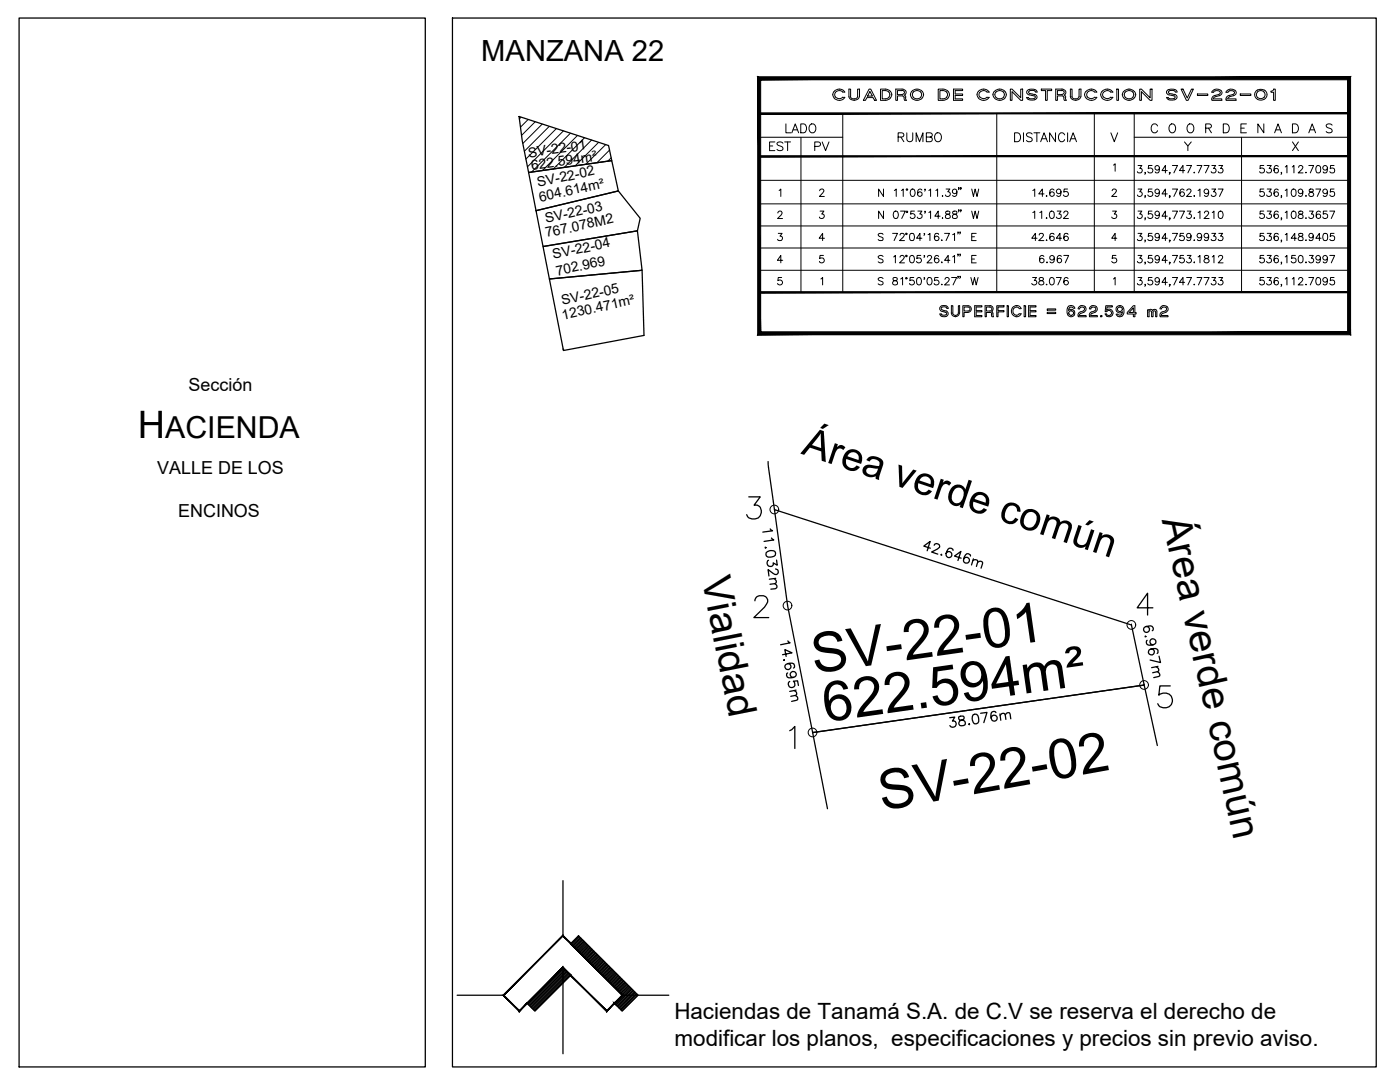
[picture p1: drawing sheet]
<svg xmlns="http://www.w3.org/2000/svg" width="279mm" height="216mm" viewBox="0 0 279 216" stroke-linecap="round" stroke-linejoin="round" font-family="sans-serif">
<!-- layer: C-PIE -->
<g fill="none" stroke="#000" stroke-width=".25">
<path d="M3.8 3.6h81.1v209.3h-81.1zM90.3 3.6h184.4v209.3h-184.4zM112.4 175.7v11M91.2 198.6h9.3M112.4 193v17.3M112.4 193.1l-7.2 7.1M112.5 193.2l-7.1 7.2M112.6 193.4l-7.1 7.1M112.8 193.5l-7.1 7.2M112.9 193.6l-7.1 7.2M113.1 193.8l-7.2 7.2M113.2 193.9l-7.1 7.2"/>
<path d="M113.4 194.1l-7.2 7.2M113.5 194.2l-7.1 7.2M113.7 194.4l-7.2 7.1M113.8 194.5l-7.2 7.2M113.9 188.3l1.5-1.6 11.9 11.9-3.1 3.2-1.6-1.6 1.6-1.6zM113.9 188.3h.1M115.5 186.8l-1.5 1.5M115.7 186.9l-1.6 1.6M115.8 187.1l-1.5 1.5M116 187.2l-1.6 1.6M116.1 187.4l-1.5 1.5M116.2 187.5l-1.5 1.6"/>
<path d="M116.4 187.6l-1.5 1.6M116.5 187.8l-1.5 1.5M116.7 187.9l-1.6 1.6M116.8 188l-1.5 1.6M117 188.2l-1.6 1.6M117.1 188.3l-1.6 1.6M117.3 188.5l-1.6 1.5M117.4 188.6l-1.6 1.6M117.5 188.8l-1.5 1.5M117.7 188.9l-1.6 1.6M117.8 189.1l-1.6 1.5M118 189.2l-1.6 1.6"/>
<path d="M118.1 189.4l-1.6 1.5M118.2 189.5l-1.5 1.6M118.4 189.7l-1.6 1.5M118.5 189.8l-1.5 1.5M118.7 189.9l-1.6 1.6M118.8 190.1l-1.5 1.5M119 190.2l-1.6 1.6M119.1 190.4l-1.5 1.5M119.3 190.5l-1.6 1.6M119.4 190.6l-1.5 1.6M119.5 190.8l-1.5 1.5M119.7 190.9l-1.6 1.6"/>
<path d="M119.8 191.1l-1.5 1.5M120 191.2l-1.6 1.6M120.1 191.3l-1.5 1.6M120.3 191.5l-1.6 1.5M120.4 191.6l-1.6 1.6M120.5 191.8l-1.5 1.5M120.7 191.9l-1.6 1.6M120.8 192.1l-1.5 1.5M121 192.2l-1.6 1.6M121.1 192.4l-1.6 1.5M121.2 192.5l-1.5 1.6M121.4 192.7l-1.6 1.5"/>
<path d="M121.5 192.8l-1.5 1.6M121.7 193l-1.6 1.5M121.8 193.1l-1.5 1.5M122 193.2l-1.6 1.6M122.1 193.4l-1.5 1.5M122.3 193.5l-1.6 1.6M122.4 193.6l-1.5 1.6M122.6 193.8l-1.6 1.6M122.7 193.9l-1.5 1.6M122.9 194.1l-1.6 1.5M123 194.2l-1.6 1.6M123.1 194.4l-1.5 1.5"/>
<path d="M123.3 194.5l-1.6 1.5M123.4 194.6l-1.6 1.6M123.6 194.8l-1.6 1.5M123.7 194.9l-1.6 1.6M123.8 195.1l-1.5 1.5M124 195.2l-1.6 1.6M124.1 195.4l-1.5 1.5M124.2 198.6h.1M124.2 195.5l-1.5 1.6M124.2 198.6h9.3M124.4 195.7l-1.5 1.5M124.5 195.8l-1.5 1.6"/>
<path d="M124.7 196l-1.6 1.5M124.8 196.1l-1.5 1.6M125 196.2l-1.6 1.6M125.1 196.4l-1.5 1.5M125.3 196.5l-1.6 1.6M125.4 196.7l-1.5 1.5M125.6 196.8l-1.6 1.6M125.7 196.9l-1.5 1.6M125.9 197.1l-3.2 3.2M126 197.2l-3.2 3.2M126.1 197.4l-3.1 3.1M126.3 197.5l-3.2 3.2"/>
<path d="M126.4 197.7l-3.2 3.1M126.6 197.8l-3.2 3.2M126.7 198l-3.2 3.1M126.8 198.1l-3.1 3.2M127 198.2l-3.2 3.2M127.1 198.4l-3.1 3.1M127.3 198.5l-3.2 3.2M105.2 200.2l7.2-7.2 1.5 1.6-7.1 7.2zM122.6 200.2h.1"/>
</g>
<g fill="#000" stroke="#000" stroke-width=".2">
<path d="M112.4 192.9l-7.2 7.4 7.2-7.1zM112.4 192.9l-7.2 7.4-.1-.1zM105.1 200.2l-1.5 1.7 1.6-1.6zM105.1 200.2l-1.5 1.7v-.3zM100.4 198.6l3.2 3.3v-.3zM100.4 198.6h.2l3 3zM100.4 198.6h.2l11.8-12zM112.4 186.6v.2l-11.8 11.8zM112.4 186.6v.2l1.6 1.4zM112.4 186.8l1.6 1.4-.2 .1z"/>
<path d="M114 188.2l-.2 .1 10.5 10.2zM113.8 188.3l10.5 10.2-.1 .2z"/>
<path d="M124.2 198.5l-1.5 1.8 1.6-1.6zM124.2 198.5l-1.5 1.8-.1-.1z"/>
<path d="M122.6 200.2v.1zM122.6 200.2v.1zM122.5 200.2l-1.4 1.7 1.5-1.6zM122.5 200.2l-1.4 1.7v-.3zM113.8 194.6l7.3 7.3v-.3zM113.8 194.6h.2l7.1 7zM112.4 193.2l1.4 1.4h.2zM112.4 192.9l1.6 1.7-1.6-1.4z"/>
</g>
<!-- layer: A_Hacienda del Valle -->
<path d="M103.6 23.2l17.9 5.8 .6 3-16.6 2.4-1.3-6.3zM105.5 34.4l16.6-2.4 1.3 6.1-16.4 3.9zM107 42l16.4-3.9 4.4 5.5-.6 2.5-18.8 3.1zM108.4 49.2l18.8-3.1 .9 7.8-18.5 1.8zM112.4 69.6v.3M112.4 69.6l-2.8-13.9 18.5-1.8 .4 13-16 3M112.5 69.9h.1M153.3 92.1l1.3 9.6M154.6 101.7l71.2 23 2.5 12-66.1 9.5-5-25.3zM231 148.8l-2.7-12.1-66.1 9.5 2.9 15.2" fill="none" stroke="#000" stroke-width=".25"/>
<g fill="none" stroke="#000" stroke-width=".2">
<path d="M104 23.4l-.4 .3M105.4 23.8l-1.5 1.6M106.8 24.3l-2.7 2.7M108.2 24.8l-3.8 3.8M109.6 25.2l-5 5M111 25.7l-6.1 6.1M112.4 26.1l-7.1 7.2M113.8 26.6l-7.7 7.7M115.2 27.1l-7 6.9M116.7 27.5l-6.3 6.2M118.1 27.9l-5.5 5.5M119.5 28.4l-4.7 4.7"/>
<path d="M120.9 28.9l-4 3.9M121.7 29.9l-2.6 2.6M122 31.5l-.7 .7"/>
</g>
<!-- layer: CVL_PUNTO_NUM -->
<path d="M149.4 99.1h2.3l-1.2 1.7a1.29 1.29 0 0 1 1.4 .6 1.29 1.29 0 0 1-.2 1.5 1.57 1.57 0 0 1-2.7-.2M150.7 119.9a1.02 1.02 0 0 1 .8-1h.9a1.03 1.03 0 0 1 .6 1.6l-.4 .7-2.1 2h2.9M230.1 121.3h-3.2l2.1-2.9v4.3M233.6 136.9h-2.1l-.2 1.8a1.55 1.55 0 0 1 2.3 0 1.55 1.55 0 0 1-.3 2.3 1.55 1.55 0 0 1-2.2-.6M157.6 145.8l.4-.2 .6-.7v4.5" fill="none" stroke="#000" stroke-width=".25"/>
<!-- layer: CVL_PUNTO -->
<g fill="none" stroke="#000" stroke-width=".2">
<path d="M154.6 101.7h.1M157.2 120.9h.1M225.8 124.7h.1M228.3 136.7h.1M162.2 146.2h.1"/>
<circle cx="154.5" cy="101.7" r=".87"/>
<circle cx="157.2" cy="120.8" r=".87"/>
<circle cx="225.8" cy="124.7" r=".87"/>
<circle cx="228.3" cy="136.7" r=".87"/>
<circle cx="162.2" cy="146.2" r=".87"/>
</g>
<!-- layer: CVL_CUADCON -->
<g fill="#000" stroke="#000" stroke-width=".2">
<path d="M151.2 15.3l.6 .6 117.7-.6zM151.8 15.9l117.7-.6-.6 .6zM269.5 15.3l-.6 .6 .6 50.9zM268.9 15.9l.6 50.9-.6-.6zM151.2 66.8h118.3l-.6-.6zM151.8 66.2h117.1l-117.7 .6zM151.2 15.3v51.5l.6-.6zM151.2 15.3l.6 .6v50.3z"/>
<path d="M151.5 22.5v.2l117.7-.2zM151.5 22.7l117.7-.2v.2z"/>
<path d="M151.5 31.1v.2l117.7-.2zM151.5 31.3l117.7-.2v.2z"/>
<path d="M151.5 58.2v.2l117.7-.2zM151.5 58.4l117.7-.2v.2z"/>
</g>
<!-- layer: CVL_CUADCON_TIT -->
<g fill="none" stroke="#000" stroke-width=".2">
<path d="M202.5 26.5h.6a.95 .95 0 0 1 .6 .9 .95 .95 0 0 1-.6 .9h-.6zM204.3 26.5v1.8M206 26.8a.63 .63 0 0 0-.6-.3 .63 .63 0 0 0-.5 .4l.2 .4 .7 .2 .2 .5a.74 .74 0 0 1-1.1 0M206.3 26.5h1.2M206.9 26.5v1.8M207.7 28.3l.7-1.8 .6 1.8M207.9 27.7h.9M210.7 26.5v1.8l-1.2-1.8v1.8M212.5 26.9a.63 .63 0 0 0-.8-.4 .63 .63 0 0 0-.5 .7v.4a.63 .63 0 0 0 .5 .7 .63 .63 0 0 0 .8-.4M213.1 26.5v1.8M213.5 28.3l.7-1.8 .6 1.8M213.7 27.7h.9"/>
<path d="M221.7 26.5l.7 1.8 .7-1.8M236.4 28.3l.7 .8v1M257.9 28.3l1.2 1.8M259.1 28.3l-1.2 1.8M187.8 62.6l.2 .2M187.9 62.7l-.3-.1 .3 .5M187.9 63.1h.9M188 61a.57 .57 0 0 0-.5 .6 .57 .57 0 0 0 .5 .5M188 61l.9 .1M188 62.1l.8 .3M188.1 61.8l.7 .3M188.7 62.3l.2 .3-.1 .2h-.8"/>
<path d="M188.8 61.3a.65 .65 0 0 0-1 .3l.2 .2M188.8 61.3l.2 .2M188.8 62a.57 .57 0 0 1 .4 .6 .57 .57 0 0 1-.4 .5M188.9 61.1l.3 .4M189 61.6h.2M190.6 62.9l-.4-.2v-1.7h-.3v1.5a.75 .75 0 0 0 .7 .7M190.6 62.9h.2M190.6 63.2h.2M191.5 62.5a.74 .74 0 0 1-.8 .7M191.5 62.5v-1.5h-.2v1.4l-.1 .3-.4 .2M192.4 61.3h.8a.4 .4 0 0 1 .4 .4 .4 .4 0 0 1-.4 .4h-.8zM193.2 62.3a.66 .66 0 0 0 .6-.6 .66 .66 0 0 0-.6-.7h-1v2.2h.2v-.8h.8"/>
<path d="M194.5 61h1.5v.3h-1.2v.7h1.2v.2h-1.2v.7h1.2v.3h-1.5zM197.5 61.3h.1M197.6 61a.66 .66 0 0 1 .6 .4 .66 .66 0 0 1-.3 .7M197.6 61.3a.4 .4 0 0 1 .4 .4 .4 .4 0 0 1-.5 .4M197.6 61.3h-.7v.8h.7M197.6 61h-1v2.2h.3v-.8h.8M197.7 62.3l.2 .3M197.9 62.6l.1 .6M197.9 62.1l.3 .3 .1 .8M198 63.2h.3M198.9 61h1.5v.3h-1.2v.7h1.2v.2h-1.2v1h-.3zM201 61h.3v2.2h-.3z"/>
<path d="M201.8 62.1a1.02 1.02 0 0 0 .8 1 1.02 1.02 0 0 0 1.2-.5M202.9 61.3l.5 .3M202.9 61.3a.83 .83 0 0 0-.8 .8 .83 .83 0 0 0 .8 .8M203.4 62.6l-.5 .3M203.4 62.6h.4M203.4 61.6h.4M203.8 61.6a1.02 1.02 0 0 0-1.2-.6 1.02 1.02 0 0 0-.8 1.1M204.4 61h.3v2.2h-.3zM205.3 61h1.5v.3h-1.2v.7h1.2v.2h-1.2v.7h1.2v.3h-1.5zM209 61.6h1.7v.3h-1.7zM209 62.3h1.7v.3h-1.7zM213 61.5a1.09 1.09 0 0 0 1 1.7 .71 .71 0 0 0 .4-1.2"/>
<path d="M213.2 61.9l.6-.2 .6 .3M213.3 62.5l.2 .4h.2M213.3 62.4v.1M213.4 61.5l-.1 .4M213.5 61.3h.3l.4 .2M213.5 61.3l-.1 .2M213.7 62.9h.1M213.8 62l.2 .1 .2 .3M213.8 62a.47 .47 0 0 0-.5 .4M214.2 61.1a.77 .77 0 0 0-1.2 .4M214.2 61.1l.3 .4M214.2 62.4v.3l-.4 .2"/>
<path d="M214.2 61.5h.3M215.2 62.9v.3h1.5v-.3h-1.3M215.2 61.6h.3M215.4 61.6a.46 .46 0 0 1 .7-.3 .46 .46 0 0 1 .2 .7M215.6 61h.5l.5 .2M215.6 61l-.4 .6M215.7 62.2a.7 .7 0 0 0-.6 .7M215.7 62.5l-.3 .4M216.3 62l-.6 .2M216.3 62.3l-.6 .2M216.5 61.2l.2 .6-.4 .5M217.4 62.9v.3h1.6v-.3h-1.3"/>
<path d="M217.4 61.6h.3M217.7 61.6a.46 .46 0 0 1 .6-.3 .46 .46 0 0 1 .2 .7M217.9 61h.5l.4 .2M217.9 61l-.5 .6M217.9 62.2a.7 .7 0 0 0-.5 .7M217.9 62.5l-.2 .4M218.5 62l-.6 .2M218.6 62.3l-.6 .2M218.8 61.2l.2 .6-.5 .5M219.7 62.9h.2v.3h-.2zM220.6 62.6l.3 .4M220.6 62.7h.3"/>
<path d="M220.8 63.1l.7 .1M220.8 61.9a.77 .77 0 0 1 1.1 0 .77 .77 0 0 1 0 1M220.9 61.9v-.6h1.1v-.3h-1.3l-.1 1.2h.3M220.9 62.1l.4-.2 .4 .2M221.7 62.2a.52 .52 0 0 1-.2 .7 .52 .52 0 0 1-.7-.2M222 62.9l-.4 .3M222.8 62.7h.3M223 61.7l.2 .4 .4 .1M223.1 62.7l.4 .2 .2-.1M223.5 61.3a.45 .45 0 0 1 .5 .5M223.6 61.3a.47 .47 0 0 0-.6 .5M223.9 62.7l-.2 .1"/>
<path d="M224 61.7l-.2 .4h-.3M224 62.2l-.1 .5M224.1 61.3a1.12 1.12 0 0 1 .2 1.2 1.12 1.12 0 0 1-1 .7l-.4-.2-.2-.3M224.1 61.3a.77 .77 0 0 0-1.1-.2 .77 .77 0 0 0-.1 1.1 .77 .77 0 0 0 1.1 0M226.2 61h.3v1.4h.2v.3h-.2v.5h-.3v-.5h-1.2v-.3zM226.2 61.4v1h-.9zM229.3 61.9v-.1h-.3v1.4h.3v-.9M230.7 61.8h-.5l-.2 .1-.3-.2-.4 .2M230.7 61.8l.2 .3M230.9 62.2v1h-.3v-.9l-.1-.2-.4 .1v1h-.3v-1l-.4-.1-.1 .2M231.5 62.9v.3h1.6v-.3h-1.3M232 61h.5l.4 .2"/>
<path d="M232 61l-.5 .6M232 62.2a.7 .7 0 0 0-.5 .7M232 61.3l-.2 .3h-.3M232.1 61.3a.43 .43 0 0 1 .6 .1 .43 .43 0 0 1-.1 .6M232.7 62l-.7 .2M232.7 62.3l-.8 .3-.1 .3M232.9 61.2l.2 .6-.4 .5"/>
</g>
<!-- layer: CVL_CUADCON_LIN -->
<g fill="none" stroke="#000" stroke-width=".2">
<path d="M151.5 36h117.7M151.5 27.4h16.7M159.9 27.4v30.9M168.2 22.6v35.7M198.9 22.6v35.7M218.4 22.6v35.7M226.4 27.4h42.8M226.4 22.6v35.7M247.8 27.4v30.9M151.5 40.7h117.7M151.5 45.1h117.7M151.5 49.5h117.7"/>
<path d="M151.5 53.9h117.7M151.5 58.3h117.7"/>
</g>
<!-- layer: CVL_CUADCON_TX -->
<g fill="none" stroke="#000" stroke-width=".2">
<path d="M155.5 38l.3-.3v1.5M163.6 38.1l.3-.4h.3l.2 .4-.9 1.1h1M176.3 37.7v1.5l-1-1.5v1.5M178.5 38l.4-.3v1.5M179.9 38l.4-.3v1.5M181.9 37.8a.43 .43 0 0 1 .6 .2l.1 .4a.67 .67 0 0 1-.5 .8 .93 .93 0 0 1-.2-1.4zM184 37.9l-.1-.1a.48 .48 0 0 0-.7 .2 .91 .91 0 0 0 .4 1.2 .46 .46 0 0 0 .5-.4 .46 .46 0 0 0-.5-.5 .46 .46 0 0 0-.5 .4M184.6 37.8v-.1l-.1 .4M185.4 38l.3-.3v1.5M186.8 38l.3-.3v1.5M188.1 39v.2zM188.8 37.7h.8l-.5 .6a.49 .49 0 0 1 .4 .7 .49 .49 0 0 1-.8-.1"/>
<path d="M191 38.2a.45 .45 0 0 1-.7 .3 .45 .45 0 0 1-.1-.7 .45 .45 0 0 1 .7 .1l.1 .3a.67 .67 0 0 1-.6 1l-.3-.2M191.4 37.5h-.1h.1l-.1 .3M191.8 37.5l-.1 .1v-.2l.1 .2-.1 .2M193.9 37.7l.4 1.5 .3-1.5 .4 1.5 .3-1.5M206.1 38l.4-.3v1.5M208.4 38.7h-1.1l.7-1v1.5M208.9 39v.2zM210.4 37.9l-.1-.1a.48 .48 0 0 0-.7 .2 .91 .91 0 0 0 .3 1.2 .46 .46 0 0 0 .5-.4 .46 .46 0 0 0-.4-.5 .46 .46 0 0 0-.5 .4M211.8 38.2a.47 .47 0 0 1-.7 .4 .47 .47 0 0 1-.2-.7 .47 .47 0 0 1 .8 0 .72 .72 0 0 1 .1 .9 .72 .72 0 0 1-.8 .3l-.1-.1M213.1 37.7h-.7l-.1 .7a.53 .53 0 0 1 .8 0 .53 .53 0 0 1-.1 .8 .53 .53 0 0 1-.8-.3M222 38.1a.43 .43 0 0 1 .4-.4 .43 .43 0 0 1 .4 .3l-.2 .5-.7 .7h1M222.2 32.9l.3-.2v1.5"/>
<path d="M227.1 33h.8l-.4 .6a.5 .5 0 0 1 .4 .7 .5 .5 0 0 1-.8 .2l-.1-.3M227.1 37.7h.8l-.4 .6a.49 .49 0 0 1 .3 .7 .49 .49 0 0 1-.8-.1M228.6 34.5l-.1-.1 .1 .2-.1 .2M228.6 39.1l-.1 .1v-.2l.1 .2-.1 .3M229.9 33h-.7v.7a.54 .54 0 0 1 .8 0 .54 .54 0 0 1-.2 .8 .54 .54 0 0 1-.7-.3M229.9 37.7h-.7v.7a.53 .53 0 0 1 .8 0 .53 .53 0 0 1-.2 .8 .53 .53 0 0 1-.7-.3M231.4 33.5a.45 .45 0 0 1-.6 .4 .45 .45 0 0 1-.2-.7 .45 .45 0 0 1 .7 0l.1 .3a.69 .69 0 0 1-.6 1l-.3-.2M231.4 38.2a.45 .45 0 0 1-.6 .4 .45 .45 0 0 1-.2-.7 .45 .45 0 0 1 .7 0 .72 .72 0 0 1 .1 .9 .72 .72 0 0 1-.8 .3l-.1-.1M233 34h-1.1l.7-1v1.5M233 38.7h-1.1l.7-1v1.5M233.5 34.5h-.2h.2l-.2 .3M233.5 39.1h-.2h.2l-.2 .4"/>
<path d="M234 33h1l-.7 1.5M234 37.7h1l-.7 1.5M236.3 37.9l-.1-.1a.43 .43 0 0 0-.7 .2 .7 .7 0 0 0-.1 .7 .7 .7 0 0 0 .6 .5 .46 .46 0 0 0 .4-.5 .46 .46 0 0 0-.5-.4 .46 .46 0 0 0-.4 .4M236.4 34h-1l.7-1v1.5M236.8 33h1l-.7 1.5M236.9 38.1l.3-.4h.2l.3 .4-.9 1.1h1M238.3 34.5h.1zM238.3 39.1h.1zM238.9 33h1l-.7 1.5M239.1 38l.4-.3v1.5M240.3 33h1l-.7 1.5M241.2 38.2a.47 .47 0 0 1-.6 .4 .47 .47 0 0 1-.2-.7 .47 .47 0 0 1 .7 0 .72 .72 0 0 1 .1 .9 .72 .72 0 0 1-.7 .3l-.1-.1"/>
<path d="M241.9 33h.7l-.4 .6a.5 .5 0 0 1 .5 .7 .5 .5 0 0 1-.8 .2l-.2-.3M241.9 37.7h.7l-.4 .6a.49 .49 0 0 1 .4 .7 .49 .49 0 0 1-.9-.1M243.1 37.7h1l-.7 1.5M243.2 33h.8l-.4 .6a.5 .5 0 0 1 .5 .7 .5 .5 0 0 1-.9 .2l-.1-.3M252.2 33h-.7v.7a.52 .52 0 0 1 .7 0 .52 .52 0 0 1-.1 .7 .52 .52 0 0 1-.7-.2M252.2 37.7h-.7v.7a.51 .51 0 0 1 .7 0 .51 .51 0 0 1-.1 .7 .51 .51 0 0 1-.7-.2M252.9 33h.8l-.4 .6a.49 .49 0 0 1 .3 .8 .49 .49 0 0 1-.8-.2M252.9 37.7h.8l-.4 .6a.5 .5 0 0 1 .3 .8 .5 .5 0 0 1-.8-.2M255.1 33.2l-.1-.1a.43 .43 0 0 0-.7 .2 .82 .82 0 0 0 .4 1.2 .45 .45 0 0 0 .5-.4 .45 .45 0 0 0-.5-.5 .45 .45 0 0 0-.4 .4M255.1 37.9l-.1-.1a.43 .43 0 0 0-.7 .2 .7 .7 0 0 0-.1 .7 .7 .7 0 0 0 .6 .5 .46 .46 0 0 0 .4-.5 .46 .46 0 0 0-.5-.4 .46 .46 0 0 0-.4 .4M255.8 34.5h-.1h.1l-.1 .3M255.8 39.1h-.1h.1l-.1 .4"/>
<path d="M256.5 33.3l.3-.3v1.5M256.5 38l.3-.3v1.5M257.9 33.3l.3-.3v1.5M257.9 37.8a.48 .48 0 0 1 .7 .2l.1 .4a.61 .61 0 0 1-.6 .8 .93 .93 0 0 1-.2-1.4zM259.2 33.4l.1-.3a.44 .44 0 0 1 .6 .1 .44 .44 0 0 1-.1 .6l-.7 .7h1M260 38.2a.47 .47 0 0 1-.6 .4 .47 .47 0 0 1-.2-.7 .47 .47 0 0 1 .7 0 .72 .72 0 0 1 .1 .9 .72 .72 0 0 1-.8 .3v-.1M260.6 34.5h.1zM260.6 39.1h.1zM261.2 33h1l-.7 1.5M261.3 37.8v.4l.7 .2a.4 .4 0 0 1 .2 .5 .4 .4 0 0 1-.4 .3l-.5-.2a.54 .54 0 0 1 0-.5 .54 .54 0 0 1 .6-.2l.1-.1v-.4zM262.6 37.7h1l-.7 1.5M262.8 33.1a.48 .48 0 0 1 .7 .2v.9l-.1 .3h-.6l-.2-.6z"/>
<path d="M264.9 33.5a.47 .47 0 0 1-.6 .4 .47 .47 0 0 1-.2-.7 .47 .47 0 0 1 .7 0l.1 .3a.73 .73 0 0 1-.4 1h-.4v-.2M264.9 38.2a.47 .47 0 0 1-.6 .4 .47 .47 0 0 1-.2-.7 .47 .47 0 0 1 .7 0 .72 .72 0 0 1 .1 .9 .72 .72 0 0 1-.8 .3v-.1M266.2 33h-.6l-.1 .7a.52 .52 0 0 1 .7 0 .52 .52 0 0 1-.1 .7 .52 .52 0 0 1-.7-.2M266.2 37.7h-.6l-.1 .7a.51 .51 0 0 1 .7 0 .51 .51 0 0 1-.1 .7 .51 .51 0 0 1-.7-.2M155.2 42.5l.3-.4h.3l.3 .3-.2 .5-.7 .7h1M155.3 46.6h.8l-.4 .5a.5 .5 0 0 1 .4 .7 .5 .5 0 0 1-.8 .2l-.1-.2M156 55.4h-.7l-.1 .6a.52 .52 0 0 1 .8-.1 .52 .52 0 0 1 0 .8 .52 .52 0 0 1-.8-.1M156.2 51.9h-1l.6-.9v1.5M163.7 42.1h.7l-.4 .6a.48 .48 0 0 1 .5 .7 .48 .48 0 0 1-.8 .1l-.2-.2M163.8 55.7l.4-.3v1.5M164.3 51h-.6l-.1 .6a.52 .52 0 0 1 .8-.1 .52 .52 0 0 1-.1 .8 .52 .52 0 0 1-.8-.1M164.5 47.5h-1l.7-.9v1.4"/>
<path d="M176.2 46.8l-.3-.2h-.5l-.1 .2 .1 .3 .8 .4-.1 .5h-.5l-.3-.2M176.2 51.2a.56 .56 0 0 0-.9 .1v.2l.8 .3 .1 .4a.63 .63 0 0 1-.9 0M176.2 55.6a.55 .55 0 0 0-.5-.2 .55 .55 0 0 0-.4 .4l.1 .2 .7 .2 .1 .4a.63 .63 0 0 1-.9 0M176.3 42.1v1.5l-1-1.5v1.5M178.1 46.6h1l-.7 1.4M178.3 55.5v.4l.1 .1a.48 .48 0 0 1 .7 .2 .48 .48 0 0 1-.3 .7l-.6-.2a.53 .53 0 0 1 .1-.6 .53 .53 0 0 1 .6-.1 .3 .3 0 0 0 .1-.5zM178.4 51.3l.3-.3v1.5M178.5 42.2a.47 .47 0 0 1 .7 .2l.1 .4a.66 .66 0 0 1-.6 .8 .93 .93 0 0 1-.2-1.4zM179.6 46.9a.44 .44 0 0 1 .4-.4 .44 .44 0 0 1 .5 .3l-.2 .5-.8 .7h1M179.6 51.3a.43 .43 0 0 1 .4-.4 .43 .43 0 0 1 .5 .4l-.2 .4-.8 .8h1M179.7 42.1h1l-.7 1.5M179.7 55.7l.4-.3v1.5"/>
<path d="M181.7 46.6h.6l.2 .6a.61 .61 0 0 1-.6 .8l-.3-.2v-1zM181.7 51.1a.43 .43 0 0 1 .7 .2l.1 .3a.67 .67 0 0 1-.6 .9 .93 .93 0 0 1-.2-1.4zM182.4 55.4h-.7l-.1 .6a.52 .52 0 0 1 .8-.1 .52 .52 0 0 1-.1 .8 .52 .52 0 0 1-.8-.1M182.5 42.1h-.7l-.1 .7a.51 .51 0 0 1 .8 0 .51 .51 0 0 1-.1 .7 .51 .51 0 0 1-.7-.2M183.1 55.5a.43 .43 0 0 1 .7 .2l.1 .3a.67 .67 0 0 1-.6 .9 .93 .93 0 0 1-.2-1.4zM183.2 42.1h.8l-.4 .6a.49 .49 0 0 1 .4 .5 .49 .49 0 0 1-.4 .5 .49 .49 0 0 1-.6-.4M183.8 51h-.8v.6a.52 .52 0 0 1 .8-.1 .52 .52 0 0 1-.1 .8 .52 .52 0 0 1-.8-.1M184 47.5h-1.1l.7-.9v1.4M184.4 46.7v-.1l.1 .2-.1 .2M184.4 51.1v-.1l.1 .2-.1 .2M184.4 55.5v-.1l.1 .2-.1 .2M184.6 42.3v-.2l-.1 .4"/>
<path d="M185.1 51.3a.43 .43 0 0 1 .4-.4 .43 .43 0 0 1 .4 .4l-.2 .4-.7 .8h1M185.2 46.8l.4-.2v1.4M185.2 55.5a.47 .47 0 0 1 .7 .2l.1 .3a.66 .66 0 0 1-.6 .9 .93 .93 0 0 1-.2-1.4zM185.4 42.4l.3-.3v1.5M187.2 55.4h-.6l-.1 .6a.52 .52 0 0 1 .8-.1 .52 .52 0 0 1-.1 .8 .52 .52 0 0 1-.8-.1M187.3 46.8l-.1-.2h-.3a.76 .76 0 0 0-.5 .7 .76 .76 0 0 0 .6 .7 .45 .45 0 0 0 .4-.5 .45 .45 0 0 0-.5-.4 .45 .45 0 0 0-.4 .4M187.3 51.2l-.1-.1a.43 .43 0 0 0-.6 .2 .7 .7 0 0 0-.2 .7 .7 .7 0 0 0 .6 .5 .46 .46 0 0 0 .4-.5 .46 .46 0 0 0-.4-.5 .46 .46 0 0 0-.5 .4M187.6 43.1h-1l.6-1v1.5M187.9 48h.1zM187.9 52.4h.1zM187.9 56.8h.1zM188 43.5h.2z"/>
<path d="M188.5 46.6h1l-.7 1.4M188.6 55.8l.1-.3a.44 .44 0 0 1 .7 0 .44 .44 0 0 1-.2 .7l-.7 .7h1M188.8 42.2a.3 .3 0 0 0 .1 .5 .53 .53 0 0 1 .6 .2 .53 .53 0 0 1 .1 .6 .5 .5 0 0 1-.7 .1 .5 .5 0 0 1-.2-.6l.7-.3a.3 .3 0 0 0 .1-.5zM189.6 51.9h-1.1l.7-.9v1.5M189.9 55.4h1l-.7 1.5M190.1 46.8l.4-.2v1.4M190.1 51.3l.4-.3v1.5M190.2 42.2a.3 .3 0 0 0 .1 .5 .53 .53 0 0 1 .6 .2 .53 .53 0 0 1 .1 .6l-.6 .1a.48 .48 0 0 1-.3-.6 .48 .48 0 0 1 .7-.3l.1-.1v-.4zM191.3 46.4l-.1-.1 .1 .2-.2 .2M191.3 50.8h-.1v-.1l.1 .2-.2 .2M191.3 55.2h-.2h.2l-.2 .3M191.4 41.9h-.1h.1l-.1 .4"/>
<path d="M191.7 46.4h-.2h.2l-.2 .3M191.7 50.8h-.2h.2l-.2 .3M191.7 55.2h-.2h.2l-.2 .3M191.8 41.9h-.1h.1l-.1 .4M193.8 55.4l.3 1.5 .4-1.5 .3 1.5 .4-1.5M193.9 42.1l.4 1.5 .3-1.5 .4 1.5 .3-1.5M193.9 47.2h.6M193.9 51.7h.6M194.8 46.6h-.9v1.4h.9M194.8 51h-.9v1.5h.9M206.1 55.4h.7l-.4 .6a.48 .48 0 0 1 .5 .6 .48 .48 0 0 1-.8 .2l-.2-.2M206.1 42.4l.4-.3v1.5"/>
<path d="M207 47.5h-1.1l.7-.9v1.4M207.4 46.9a.44 .44 0 0 1 .4-.4 .44 .44 0 0 1 .4 .3l-.2 .5-.7 .7h1M207.5 55.5a.3 .3 0 0 0 .1 .5h.3a.45 .45 0 0 1 .4 .6 .45 .45 0 0 1-.6 .3l-.3-.2a.53 .53 0 0 1 .1-.6 .53 .53 0 0 1 .5-.1 .3 .3 0 0 0 .2-.5zM207.5 42.4l.4-.3v1.5M208.3 51.2l-.1-.1a.48 .48 0 0 0-.7 .2 .91 .91 0 0 0 .4 1.2 .46 .46 0 0 0 .5-.5 .46 .46 0 0 0-.4-.5 .46 .46 0 0 0-.5 .4M208.8 43.5h.2zM208.8 48h.2zM208.8 56.8h.2zM208.9 52.4h.1zM209.6 42.2a.48 .48 0 0 1 .8 .2v.4a.61 .61 0 0 1-.6 .8 .93 .93 0 0 1-.2-1.4zM209.6 55.5a.48 .48 0 0 1 .8 .2v.3a.61 .61 0 0 1-.6 .9 .93 .93 0 0 1-.2-1.4zM210.4 46.8l-.1-.2h-.4a.77 .77 0 0 0-.4 .7 .77 .77 0 0 0 .5 .7 .45 .45 0 0 0 .4-.5 .45 .45 0 0 0-.4-.4 .45 .45 0 0 0-.5 .4"/>
<path d="M210.4 51.5a.45 .45 0 0 1-.7 .3 .45 .45 0 0 1-.1-.7 .45 .45 0 0 1 .8 .1v.3a.67 .67 0 0 1-.6 1l-.2-.3M210.8 55.4h1l-.7 1.5M211 42.1h.8l-.5 .6a.49 .49 0 0 1 .5 .5 .49 .49 0 0 1-.4 .5 .49 .49 0 0 1-.6-.4M211.8 51.2v-.1a.48 .48 0 0 0-.8 .2 .91 .91 0 0 0 .4 1.2 .45 .45 0 0 0 .5-.5 .45 .45 0 0 0-.4-.4 .45 .45 0 0 0-.5 .3M211.9 47.5h-1.1l.7-.9v1.4M212.3 42.5l.1-.3a.44 .44 0 0 1 .7 .1 .44 .44 0 0 1-.2 .6l-.7 .7h1M212.3 51h1l-.7 1.5M213.1 46.8v-.2h-.4a.76 .76 0 0 0-.4 .7 .76 .76 0 0 0 .5 .7 .45 .45 0 0 0 .4-.5 .45 .45 0 0 0-.5-.4 .45 .45 0 0 0-.4 .4M213.1 55.6v-.1a.43 .43 0 0 0-.7 .2 .7 .7 0 0 0-.2 .7 .7 .7 0 0 0 .6 .5 .46 .46 0 0 0 .4-.5 .46 .46 0 0 0-.4-.5 .46 .46 0 0 0-.5 .4M222 42.1h.8l-.4 .6a.48 .48 0 0 1 .4 .7 .48 .48 0 0 1-.8 .1l-.1-.2M222.2 55.7l.3-.3v1.5M222.7 51h-.7v.6a.53 .53 0 0 1 .8 0 .53 .53 0 0 1-.2 .8 .53 .53 0 0 1-.7-.2"/>
<path d="M222.9 47.5h-1l.6-.9v1.4M227.1 42.1h.8l-.4 .6a.48 .48 0 0 1 .4 .7 .48 .48 0 0 1-.8 .1l-.1-.2M227.1 46.6h.8l-.4 .5a.5 .5 0 0 1 .4 .7 .5 .5 0 0 1-.8 .2l-.1-.2M227.1 51h.8l-.4 .5a.49 .49 0 0 1 .3 .8 .49 .49 0 0 1-.8-.1M227.1 55.4h.8l-.4 .6a.48 .48 0 0 1 .4 .6 .48 .48 0 0 1-.8 .2l-.1-.2M228.6 43.5h-.1h.1l-.1 .4M228.6 48l-.1-.1 .1 .2-.1 .2M228.6 52.4l-.1 .1v-.2l.1 .2-.1 .2M228.6 56.8h-.1h.1l-.1 .4M229.9 42.1h-.7v.7a.53 .53 0 0 1 .8 0 .53 .53 0 0 1-.2 .8 .53 .53 0 0 1-.7-.3M229.9 46.6h-.7v.6a.53 .53 0 0 1 .8 0 .53 .53 0 0 1-.2 .8 .53 .53 0 0 1-.7-.2M229.9 51h-.7v.6a.53 .53 0 0 1 .8 0 .53 .53 0 0 1-.2 .8 .53 .53 0 0 1-.7-.2"/>
<path d="M229.9 55.4h-.7v.6a.53 .53 0 0 1 .8 0 .53 .53 0 0 1-.2 .8 .53 .53 0 0 1-.7-.2M231.4 42.6a.45 .45 0 0 1-.6 .4 .45 .45 0 0 1-.2-.7 .45 .45 0 0 1 .7 0 .72 .72 0 0 1 .1 .9 .72 .72 0 0 1-.8 .3l-.1-.1M231.4 47a.44 .44 0 0 1-.6 .5 .44 .44 0 0 1-.2-.7 .44 .44 0 0 1 .7 0 .75 .75 0 0 1-.5 1.2l-.3-.2M231.4 51.5a.45 .45 0 0 1-.6 .4 .45 .45 0 0 1-.2-.7 .45 .45 0 0 1 .7 0 .72 .72 0 0 1 .1 .8 .72 .72 0 0 1-.8 .4l-.1-.2M231.4 55.9a.45 .45 0 0 1-.6 .4 .45 .45 0 0 1-.2-.7 .45 .45 0 0 1 .7 0 .72 .72 0 0 1 .1 .8 .72 .72 0 0 1-.8 .4l-.1-.2M233 43.1h-1.1l.7-1v1.5M233 47.5h-1.1l.7-.9v1.4M233 51.9h-1.1l.7-.9v1.5M233 56.3h-1.1l.7-.9v1.5M233.5 43.5h-.2h.2l-.2 .4M233.5 48h-.2h.2l-.2 .3M233.5 52.4h-.2h.2l-.2 .3"/>
<path d="M233.5 56.8h-.2h.2l-.2 .4M234 42.1h1l-.7 1.5M234 46.6h1l-.7 1.4M234 51h1l-.7 1.5M234 55.4h1l-.7 1.5M235.4 42.1h1l-.7 1.5M236.2 46.6h-.7v.6a.53 .53 0 0 1 .8 0 .53 .53 0 0 1-.2 .8 .53 .53 0 0 1-.7-.2M236.2 51h-.7v.6a.53 .53 0 0 1 .8 0 .53 .53 0 0 1-.2 .8 .53 .53 0 0 1-.7-.2M236.4 56.3h-1l.7-.9v1.5M236.8 55.4h1l-.7 1.5M236.9 42.1h.8l-.4 .6a.48 .48 0 0 1 .4 .7 .48 .48 0 0 1-.8 .1l-.1-.2M236.9 51h.8l-.4 .5a.49 .49 0 0 1 .4 .8 .49 .49 0 0 1-.9-.1"/>
<path d="M237.7 47a.44 .44 0 0 1-.6 .5 .44 .44 0 0 1-.2-.7 .44 .44 0 0 1 .7 0 .75 .75 0 0 1-.4 1.2l-.3-.2M238.3 43.5h.1zM238.3 48h.1zM238.3 52.4h.1zM238.3 56.8h.1zM238.9 55.4h1l-.7 1.5M239.1 42.4l.4-.3v1.5M239.1 51.3l.4-.3v1.5M239.8 47a.47 .47 0 0 1-.6 .5 .47 .47 0 0 1-.2-.7 .47 .47 0 0 1 .7 0 .75 .75 0 0 1-.4 1.2l-.3-.2M240.3 55.4h1l-.7 1.5M240.4 42.5l.1-.3a.44 .44 0 0 1 .6 .1 .44 .44 0 0 1-.1 .6l-.7 .7h1M240.5 51.1v.4l.4 .1a.45 .45 0 0 1 .4 .6 .45 .45 0 0 1-.6 .3l-.3-.2a.55 .55 0 0 1 0-.6 .55 .55 0 0 1 .6-.2l.2-.3a.54 .54 0 0 0-.7-.1z"/>
<path d="M241.2 47a.47 .47 0 0 1-.6 .5 .47 .47 0 0 1-.2-.7 .47 .47 0 0 1 .7 0 .75 .75 0 0 1-.4 1.2l-.3-.2M241.9 46.6h.7l-.4 .5a.5 .5 0 0 1 .5 .7 .5 .5 0 0 1-.8 .2l-.2-.2M241.9 55.4h.7l-.4 .6a.48 .48 0 0 1 .5 .6 .48 .48 0 0 1-.8 .2l-.2-.2M241.9 42.4l.4-.3v1.5M241.9 51.3l.4-.3v1.5M243.2 51.3l.3-.3 .5 .1v.4l-.9 1h1M243.2 46.6h.8l-.4 .5a.5 .5 0 0 1 .5 .7 .5 .5 0 0 1-.9 .2l-.1-.2M243.2 55.4h.8l-.4 .6a.48 .48 0 0 1 .5 .6 .48 .48 0 0 1-.9 .2l-.1-.2M243.3 42.2a.43 .43 0 0 1 .7 .2l.1 .4a.67 .67 0 0 1-.6 .8 .93 .93 0 0 1-.2-1.4zM252.2 42.1h-.7v.7a.51 .51 0 0 1 .7 0 .51 .51 0 0 1-.1 .7 .51 .51 0 0 1-.7-.2M252.2 46.6h-.7v.6a.51 .51 0 0 1 .7 0 .51 .51 0 0 1-.1 .8 .51 .51 0 0 1-.7-.2M252.2 51h-.7v.6a.51 .51 0 0 1 .7 0 .51 .51 0 0 1-.1 .8 .51 .51 0 0 1-.7-.2"/>
<path d="M252.2 55.4h-.7v.6a.51 .51 0 0 1 .7 0 .51 .51 0 0 1-.1 .8 .51 .51 0 0 1-.7-.2M252.9 42.1h.8l-.4 .6a.49 .49 0 0 1 .4 .5 .49 .49 0 0 1-.4 .5 .49 .49 0 0 1-.5-.4M252.9 46.6h.8l-.4 .5a.49 .49 0 0 1 .3 .8 .49 .49 0 0 1-.8-.1M252.9 51h.8l-.4 .5a.5 .5 0 0 1 .3 .8 .5 .5 0 0 1-.8-.1M252.9 55.4h.8l-.4 .6a.49 .49 0 0 1 .4 .4 .49 .49 0 0 1-.4 .5 .49 .49 0 0 1-.5-.3M255.1 42.3l-.1-.1a.43 .43 0 0 0-.7 .2 .82 .82 0 0 0 .4 1.2 .45 .45 0 0 0 .5-.4 .45 .45 0 0 0-.5-.5 .45 .45 0 0 0-.4 .4M255.1 46.8l-.1-.2h-.3a.76 .76 0 0 0-.5 .7 .76 .76 0 0 0 .6 .7 .45 .45 0 0 0 .4-.5 .45 .45 0 0 0-.5-.4 .45 .45 0 0 0-.4 .4M255.1 51.2l-.1-.1a.43 .43 0 0 0-.7 .2 .7 .7 0 0 0-.1 .7 .7 .7 0 0 0 .6 .5 .46 .46 0 0 0 .4-.5 .46 .46 0 0 0-.5-.5 .46 .46 0 0 0-.4 .4M255.1 55.6l-.1-.1a.43 .43 0 0 0-.7 .2 .7 .7 0 0 0-.1 .7 .7 .7 0 0 0 .6 .5 .46 .46 0 0 0 .4-.5 .46 .46 0 0 0-.5-.5 .46 .46 0 0 0-.4 .4M255.8 43.5h-.1h.1l-.1 .4M255.8 48h-.1h.1l-.1 .3M255.8 52.4h-.1h.1l-.1 .3"/>
<path d="M255.8 56.8h-.1h.1l-.1 .4M256.5 42.4l.3-.3v1.5M256.5 46.8l.3-.2v1.4M256.5 51.3l.3-.3v1.5M256.5 55.7l.3-.3v1.5M257.9 42.2a.48 .48 0 0 1 .7 .2l.1 .4a.61 .61 0 0 1-.6 .8 .93 .93 0 0 1-.2-1.4zM257.9 55.7l.3-.3v1.5M258.5 51h-.7v.6a.51 .51 0 0 1 .7 0 .51 .51 0 0 1-.1 .8 .51 .51 0 0 1-.7-.2M258.7 47.5h-1l.7-.9v1.4M259.2 55.8l.1-.3a.44 .44 0 0 1 .6 0 .44 .44 0 0 1-.1 .7l-.7 .7h1M259.2 42.2a.3 .3 0 0 0 .2 .5 .51 .51 0 0 1 .7 .3 .51 .51 0 0 1-.5 .7 .51 .51 0 0 1-.5-.6 .84 .84 0 0 1 .8-.5l.1-.3a.54 .54 0 0 0-.8-.1zM259.2 46.6v.3l.4 .3a.4 .4 0 0 1 .5 .4 .4 .4 0 0 1-.4 .4h-.5l-.1-.5a.84 .84 0 0 1 .8-.5v-.4z"/>
<path d="M259.3 51.1a.48 .48 0 0 1 .7 .2l.1 .3a.61 .61 0 0 1-.6 .9 .93 .93 0 0 1-.2-1.4zM260.6 43.5h.1zM260.6 48h.1zM260.6 52.4h.1zM260.6 56.8h.1zM261.2 55.4h1l-.7 1.5M261.3 42.1h.8l-.4 .6a.49 .49 0 0 1 .4 .7 .49 .49 0 0 1-.8 .1l-.1-.2M261.3 51h.8l-.4 .5a.49 .49 0 0 1 .3 .8 .49 .49 0 0 1-.8-.1M262.1 47a.45 .45 0 0 1-.7 .4 .45 .45 0 0 1-.1-.7 .45 .45 0 0 1 .7 .1l.1 .2a.68 .68 0 0 1-.4 1h-.4v-.2M262.8 55.5a.48 .48 0 0 1 .7 .2l.1 .3a.61 .61 0 0 1-.6 .9 .93 .93 0 0 1-.2-1.4zM263.5 42.3l-.1-.1a.48 .48 0 0 0-.7 .2 .87 .87 0 0 0 .4 1.2 .45 .45 0 0 0 .5-.4 .45 .45 0 0 0-.4-.5 .45 .45 0 0 0-.5 .4M263.5 51.5a.47 .47 0 0 1-.6 .4 .47 .47 0 0 1-.2-.7 .47 .47 0 0 1 .7 0 .72 .72 0 0 1 .1 .8 .72 .72 0 0 1-.8 .4v-.2"/>
<path d="M263.7 47.5h-1.1l.7-.9v1.4M264.2 46.6h.6l.1 .2v1l-.1 .2h-.4a.92 .92 0 0 1-.2-1.4zM264.8 42.1h-.7v.7a.51 .51 0 0 1 .7 0 .51 .51 0 0 1-.1 .7 .51 .51 0 0 1-.7-.2M264.9 51.5a.47 .47 0 0 1-.6 .4 .47 .47 0 0 1-.2-.7 .47 .47 0 0 1 .7 0 .72 .72 0 0 1 .1 .8 .72 .72 0 0 1-.8 .4v-.2M264.9 55.9a.47 .47 0 0 1-.6 .4 .47 .47 0 0 1-.2-.7 .47 .47 0 0 1 .7 0 .72 .72 0 0 1 .1 .8 .72 .72 0 0 1-.8 .4v-.2M265.4 42.1h1l-.7 1.5M265.4 51h1l-.7 1.5M266.2 46.6h-.6l-.1 .6a.51 .51 0 0 1 .7 0 .51 .51 0 0 1-.1 .8 .51 .51 0 0 1-.7-.2M266.2 55.4h-.6l-.1 .6a.51 .51 0 0 1 .7 0 .51 .51 0 0 1-.1 .8 .51 .51 0 0 1-.7-.2"/>
<circle cx="181" cy="37.8" r=".15"/>
<circle cx="180.9" cy="51.1" r=".15"/>
<circle cx="180.9" cy="46.7" r=".15"/>
<circle cx="180.9" cy="55.5" r=".15"/>
<circle cx="181" cy="42.3" r=".15"/>
</g>
<!-- layer: 0 -->
<g fill="none" stroke="#000" stroke-width=".25">
<path d="M152.7 109.2l.2 .1-.1 .1zM152.9 110.3a1.49 1.49 0 0 1 1.7-.3 .69 .69 0 0 1-.1 1 1.7 1.7 0 0 1-1.5 0zM153.7 105.5l.5 .4-2 .3M154 107.4l.4 .3-1.9 .3M154.5 115.4l.4 .5v.4l-1.2 .3M154.6 116.5l.4 .3v.5l-.3 .2-.9 .1M154.8 113.5l.5 .3v.4l-.1 .3a.62 .62 0 0 1-.9-.1l-1-.7 .2 1.2M154.8 115.4l-1.3 .2M155 111.8l.1 1-.8-.5a.64 .64 0 0 1-.8 .7 .64 .64 0 0 1-.3-1l.2-.2M185.7 109.4l-1.3-.4 1.2-1-.6 1.9M186.4 108.8l.2-.3a.63 .63 0 0 1 .9 .6l-.4 .5-1.2 .6 1.3 .4M187.8 110.7h.2z"/>
<path d="M190.2 109.8a.57 .57 0 0 0-.4-.4 .57 .57 0 0 0-.6 .2 1.08 1.08 0 0 0-.1 1.6 .6 .6 0 0 0 .8-.3 .6 .6 0 0 0-.3-.8 .6 .6 0 0 0-.8 .3M191.8 111.4l-1.3-.4 1.3-1-.6 1.8M193.7 111a.55 .55 0 0 0-.4-.5 .55 .55 0 0 0-.6 .2 1.43 1.43 0 0 0-.3 1.5 .61 .61 0 0 0 .9 0 .61 .61 0 0 0-.1-.9 .61 .61 0 0 0-.9 .2M194.1 111.8a.71 .71 0 0 1 1 .1l-.2 1.1M194.3 111.5l-.4 1.2M195.1 112.2a.66 .66 0 0 1 1 0l-.3 1.2M156.2 130.6l1.9-.3-1.5-.7 .3 1.4M156.5 131.6v.2l-.1-.1zM157.2 132.4a.6 .6 0 0 1 .7 .7 .6 .6 0 0 1-.9 .4 .6 .6 0 0 1-.2-.9 1.71 1.71 0 0 1 1.6-.1 .57 .57 0 0 1 0 .8M157.2 134.3a.55 .55 0 0 0-.2 .6 .55 .55 0 0 0 .4 .4 1.16 1.16 0 0 0 1.5-.8 .6 .6 0 0 0-.6-.5 .6 .6 0 0 0-.6 .6 .6 .6 0 0 0 .7 .6M157.2 127.9l.5 .4-1.9 .4M157.6 136a.68 .68 0 0 0-.1 1 .68 .68 0 0 0 1-.1 .68 .68 0 0 0-.2-1l.9-.1 .1 1"/>
<path d="M158.5 137.8l.5 .4v.4l-1.2 .3M158.7 138.8l.5 .3v.5l-1.2 .4M158.9 137.7l-1.3 .3M228.6 126.9v.2l-.1-.1zM228.7 125a.59 .59 0 0 1 .7 .7 .59 .59 0 0 1-.9 .4 .59 .59 0 0 1-.1-.9 1.95 1.95 0 0 1 1.6-.2 .53 .53 0 0 1 0 .9M228.9 127.8a.61 .61 0 0 0 0 .8 1.52 1.52 0 0 0 1.8-.3 .61 .61 0 0 0-.5-.9 .61 .61 0 0 0-.7 .6 .61 .61 0 0 0 .7 .7M229.7 129.5a.61 .61 0 0 1 .7 .7 .61 .61 0 0 1-.9 .4 .61 .61 0 0 1-.1-.9 1.43 1.43 0 0 1 1.7 .1v.5l-.2 .1M230.8 133.1a.67 .67 0 0 1 .4 .8l-1.2 .3M231 134a.71 .71 0 0 1 .4 .9l-1.1 .3M231.1 133l-1.3 .2M231.3 130.9l.3 1.3-2.1-.5M189.5 143.2l1-.1-.4 .8a.58 .58 0 0 1 .7 .5 .68 .68 0 0 1-.5 .7 .68 .68 0 0 1-.7-.3"/>
<path d="M191.3 143a.46 .46 0 0 0 .3 .7 .72 .72 0 0 1 .8 .1 .72 .72 0 0 1 .2 .8l-.1 .1a.81 .81 0 0 1-1.1-.2 .77 .77 0 0 1 .8-.9 .43 .43 0 0 0 .1-.7zM193.3 144.5h.2zM194.2 142.7a.64 .64 0 0 1 1 .1 1.7 1.7 0 0 1 0 1.5 .6 .6 0 0 1-1-.2 1.53 1.53 0 0 1 0-1.4zM195.7 142.3l1.3-.1-.7 2M198.8 142.2a.53 .53 0 0 0-.9-.1 1.16 1.16 0 0 0 .6 1.8 .6 .6 0 0 0 .5-.6 .6 .6 0 0 0-.6-.6 .6 .6 0 0 0-.6 .6M199.6 142.5l.1 1.2M199.6 142.8l.4-.4h.5l.2 1.2M200.6 142.7a.64 .64 0 0 1 .9-.5l.2 1.2"/>
</g>
<g font-size="11">
<text x="162.4" y="134.4" transform="rotate(-8 162.4 134.4)">SV-22-01</text>
<text x="164.7" y="144.1" transform="rotate(-8 164.7 144.1)">622.594m²</text>
<text x="176" y="161.8" transform="rotate(-10 176 161.8)">SV-22-02</text>
</g>
<g font-size="8">
<text x="159.7" y="90.5" transform="rotate(19 159.7 90.5)">Área verde común</text>
<text x="231.9" y="103.8" transform="rotate(77 231.9 103.8)">Área verde común</text>
<text x="140" y="115.5" transform="rotate(79 140 115.5)">Vialidad</text>
</g>
<g font-size="7.5">
<text x="165.5" y="22.2">CUADRO DE CONSTRUCCION SV-22-01</text>
<text x="27.5" y="87.3">H</text>
</g>
<text font-size="6" x="33" y="87.3">ACIENDA</text>
<text font-size="5.8" x="96.1" y="12.1">MANZANA 22</text>
<g font-size="4.9">
<text x="155.9" y="27.9">LADO</text>
<text x="178.5" y="29.6">RUMBO</text>
<text x="229" y="27.9">C O O R D E N A D A S</text>
<text x="152.8" y="31.4">EST</text>
<text x="161.6" y="31.4">PV</text>
</g>
<g font-size="4.5">
<text x="134.6" y="203.3">Haciendas de Tanamá S.A. de C.V se reserva el derecho de</text>
<text x="134.6" y="208.7">modificar los planos, especificaciones y precios sin previo aviso.</text>
</g>
<g font-size="3.6">
<text x="37.6" y="78.1">Sección</text>
<text x="31.4" y="94.5">VALLE DE LOS</text>
<text x="35.6" y="103.2">ENCINOS</text>
</g>
<g font-size="2.8">
<text x="105.5" y="31.5" transform="rotate(-8 105.5 31.5)">SV-22-01</text>
<text x="106.1" y="33.9" transform="rotate(-8 106.1 33.9)">622.594m²</text>
<text x="107.4" y="37.3" transform="rotate(-12 107.4 37.3)">SV-22-02</text>
<text x="107.8" y="40.2" transform="rotate(-12 107.8 40.2)">604.614m²</text>
<text x="109" y="44.5" transform="rotate(-12 109 44.5)">SV-22-03</text>
<text x="109.1" y="47.4" transform="rotate(-12 109.1 47.4)">767.078M2</text>
<text x="110.5" y="51.7" transform="rotate(-12 110.5 51.7)">SV-22-04</text>
<text x="111.2" y="55" transform="rotate(-12 111.2 55)">702.969</text>
<text x="112.3" y="60.9" transform="rotate(-12 112.3 60.9)">SV-22-05</text>
<text x="112.4" y="63.8" transform="rotate(-12 112.4 63.8)">1230.471m²</text>
</g>
</svg>
